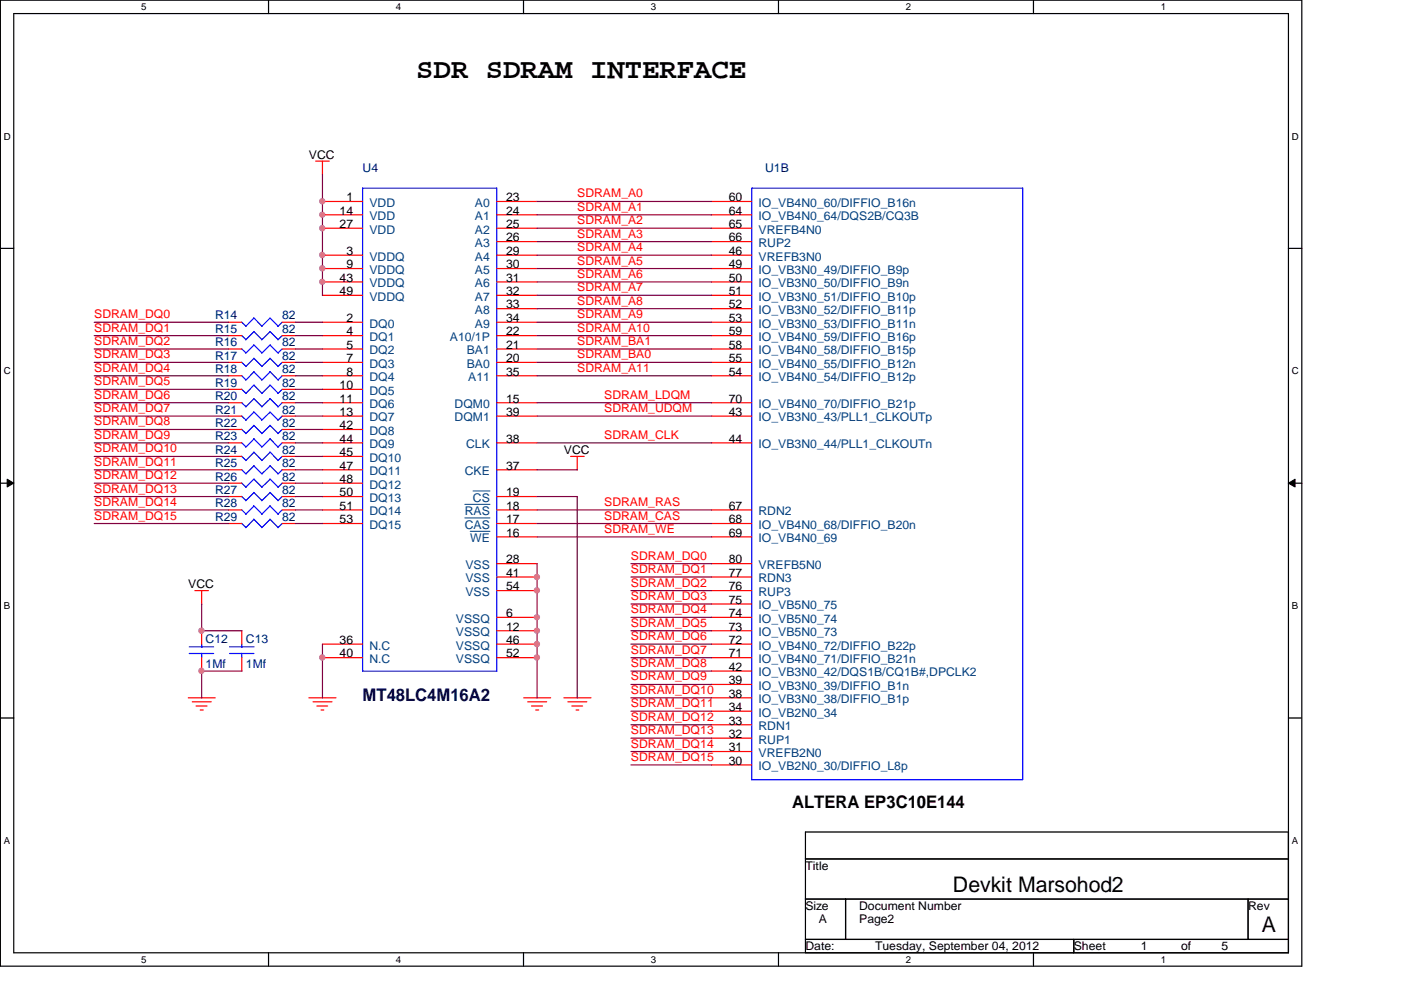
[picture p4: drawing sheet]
<svg xmlns="http://www.w3.org/2000/svg" width="297mm" height="210mm" viewBox="0 0 297 210" stroke-linecap="round" stroke-linejoin="round" font-family="sans-serif">
<path d="M.1 0h275.9v204.9h-275.9zM2.9 2.9h270.3v199.1h-270.3z" fill="none" stroke="#000" stroke-width=".25"/>
<g fill="#fff">
<path d="M29.9 .3h1.1v2.3h-1.1z"/>
<path d="M29.9 202.3h1.1v2.3h-1.1z"/>
</g>
<path d="M56.9 0v2.9M56.9 202v2.9" fill="none" stroke="#000" stroke-width=".25"/>
<g fill="#fff">
<path d="M83.9 .3h1.1v2.3h-1.1z"/>
<path d="M83.9 202.3h1.1v2.3h-1.1z"/>
</g>
<path d="M111 0v2.9M111 202v2.9" fill="none" stroke="#000" stroke-width=".25"/>
<g fill="#fff">
<path d="M138 .3h1.1v2.3h-1.1z"/>
<path d="M138 202.3h1.1v2.3h-1.1z"/>
</g>
<path d="M165.1 0v2.9M165.1 202v2.9" fill="none" stroke="#000" stroke-width=".25"/>
<g fill="#fff">
<path d="M192.1 .3h1.1v2.3h-1.1z"/>
<path d="M192.1 202.3h1.1v2.3h-1.1z"/>
</g>
<path d="M219.1 0v2.9M219.1 202v2.9" fill="none" stroke="#000" stroke-width=".25"/>
<g fill="#fff">
<path d="M246.1 .3h1.1v2.3h-1.1z"/>
<path d="M246.1 202.3h1.1v2.3h-1.1z"/>
<path d="M.8 27.8h1.4v2.2h-1.4z"/>
<path d="M273.9 27.8h1.4v2.2h-1.4z"/>
<path d="M.8 77.6h1.4v2.2h-1.4z"/>
<path d="M273.9 77.6h1.4v2.2h-1.4z"/>
</g>
<path d="M.1 52.7h2.8M273.2 52.7h2.8" fill="none" stroke="#000" stroke-width=".25"/>
<g fill="#fff">
<path d="M.8 127.3h1.3v2.3h-1.3z"/>
<path d="M273.9 127.3h1.3v2.3h-1.3z"/>
</g>
<path d="M.1 102.4h2.8M273.2 102.4h2.8" fill="none" stroke="#000" stroke-width=".25"/>
<path d="M1.5 101.6l1.4 .8-1.4 .9zM273.2 102.4l1.4-.8v1.7z" fill="#000"/>
<path d="M1.5 101.6l1.4 .8-1.4 .9zM273.2 102.4l1.4-.8v1.7z" fill="none" stroke="#000" stroke-width=".21"/>
<g fill="#fff">
<path d="M.8 177.1h1.3v2.3h-1.3z"/>
<path d="M273.9 177.1h1.3v2.3h-1.3z"/>
</g>
<path d="M.1 152.2h2.8M273.2 152.2h2.8M170.8 176.4h102.4v25.6h-102.4zM170.8 182.1h102.4M170.8 190.6h102.4M170.8 199.2h102.4M179.3 190.6v8.6M227.7 199.2v2.8M264.6 190.6v8.6" fill="none" stroke="#000" stroke-width=".25"/>
<g fill="none" stroke="#f00" stroke-width=".25">
<path d="M66.9 34.2h2.9M68.4 34.2v2.8M68.4 56.9h8.5M68.4 59.8h8.5M68.4 42.7h8.5M68.4 45.6h8.5M68.4 48.4h8.5M68.4 54.1h8.5M105.3 56.9h8.6M105.3 59.8h8.6M105.3 51.2h8.6M105.3 42.7h8.6"/>
<path d="M105.3 45.6h8.6M105.3 48.4h8.6M105.3 54.1h8.6M150.8 56.9h8.6M150.8 59.8h8.6M150.8 51.2h8.6M150.8 42.7h8.6M150.8 45.6h8.6M150.8 48.4h8.6M150.8 54.1h8.6M48.4 71.2h2.9M48.4 74h2.9"/>
<path d="M48.4 76.8h2.9M48.4 79.7h2.9M48.4 68.3h2.9M59.8 71.2h2.8M59.8 74h2.8M59.8 76.8h2.8M59.8 79.7h2.8M59.8 68.3h2.8M68.4 71.2h8.5M68.4 74h8.5M68.4 76.8h8.5M68.4 79.7h8.5"/>
<path d="M68.4 62.6h8.5M68.4 68.3h8.5M105.3 71.2h8.6M105.3 74h8.6M105.3 76.8h8.6M105.3 79.7h8.6M105.3 62.6h8.6M105.3 65.4h8.6M105.3 68.3h8.6M150.8 71.2h8.6M150.8 74h8.6M150.8 76.8h8.6"/>
<path d="M150.8 79.7h8.6M150.8 62.6h8.6M150.8 65.4h8.6M150.8 68.3h8.6M48.4 96.8h2.9M48.4 82.5h2.9M48.4 85.4h2.9M48.4 88.2h2.9M48.4 91.1h2.9M48.4 93.9h2.9M48.4 99.6h2.9M59.8 96.8h2.8"/>
<path d="M59.8 82.5h2.8M59.8 85.4h2.8M59.8 88.2h2.8M59.8 91.1h2.8M59.8 93.9h2.8M59.8 99.6h2.8M68.4 96.8h8.5M68.4 82.5h8.5M68.4 85.4h8.5M68.4 88.2h8.5M68.4 91.1h8.5M68.4 93.9h8.5"/>
<path d="M68.4 99.6h8.5M105.3 85.4h8.6M105.3 88.2h8.6M105.3 93.9h8.6M105.3 99.6h8.6M121 96.8h2.9M122.4 96.8v2.9M150.8 85.4h8.6M150.8 88.2h8.6M150.8 93.9h8.6M48.4 102.4h2.9M48.4 105.3h2.9"/>
<path d="M48.4 108.1h2.9M48.4 111h2.9M59.8 102.4h2.8M59.8 105.3h2.8M59.8 108.1h2.8M59.8 111h2.8M68.4 102.4h8.5M68.4 105.3h8.5M68.4 108.1h8.5M68.4 111h8.5M105.3 105.3h8.6M105.3 108.1h8.6"/>
<path d="M105.3 111h8.6M105.3 113.8h8.6M105.3 119.5h8.6M150.8 108.1h8.6M150.8 111h8.6M150.8 113.8h8.6M150.8 119.5h8.6M41.3 125.2h2.9M42.8 125.2v2.9M42.8 133.7v2.9M42.8 139.4v2.9M51.3 133.7v2.9"/>
<path d="M51.3 139.4v2.9M68.4 139.4h8.5M68.4 136.6h8.5M105.3 125.2h8.6M105.3 139.4h8.6M105.3 136.6h8.6M105.3 122.3h8.6M105.3 133.7h8.6M105.3 130.9h8.6M150.8 125.2h8.6M150.8 139.4h8.6M150.8 136.6h8.6"/>
<path d="M150.8 122.3h8.6M150.8 133.7h8.6M150.8 130.9h8.6M150.8 128.1h8.6M39.9 148h5.7M40.8 148.8h4M41.6 149.7h2.3M42.5 150.5h.6M65.5 148h5.7M66.4 148.8h4M67.2 149.7h2.3M68.1 150.5h.6"/>
<path d="M111 148h5.8M111.9 148.8h4M112.7 149.7h2.3M113.6 150.5h.6M119.5 148h5.8M120.4 148.8h4M121.2 149.7h2.3M122.1 150.5h.6M150.8 148h8.6M150.8 156.5h8.6M150.8 153.7h8.6M150.8 150.8h8.6"/>
<path d="M150.8 145.1h8.6M150.8 142.3h8.6M150.8 159.3h8.6M150.8 162.2h8.6"/>
</g>
<g fill="none" stroke="#00f" stroke-width=".25">
<path d="M76.9 39.9h28.4v102.4h-28.4zM159.4 39.9h57.4v125.4h-57.4zM51.2 71.1l1 .9M51.2 74l1 .8M51.2 76.8l1 .9M51.2 79.6l1 1M51.2 68.3l1 .9M53.8 70.3l1.7 1.7M53.8 73.1l1.7 1.7M53.8 75.9l1.7 1.8M53.8 78.8l1.7 1.8M53.8 67.4l1.7 1.8"/>
<path d="M53.8 70.3l-1.7 1.8M53.8 73.2l-1.7 1.7M53.8 76l-1.7 1.7M53.8 78.8l-1.7 1.8M53.8 67.4l-1.7 1.8M57.2 70.3l1.7 1.8 .9-.9M57.2 73.1l1.8 1.7M57.2 75.9l1.7 1.8 .9-.9M57.2 78.8l1.8 1.8M57.2 67.4l1.8 1.8M57.3 70.3l-1.8 1.8M57.3 73.2l-1.8 1.7"/>
<path d="M57.3 76l-1.8 1.7M57.3 78.8l-1.8 1.8M57.3 67.4l-1.8 1.8M59.8 74l-.9 .9M59.8 79.7l-.9 .9M59.8 68.3l-.9 .9M51.2 82.5l1 .9M51.2 85.3l1 .9M51.2 88.2l1 .9M51.2 91l1 .9M51.2 93.9l1 .9M51.2 96.7l1 .9"/>
<path d="M51.2 99.6l1 .9M53.8 81.6l1.7 1.8M53.8 84.5l1.7 1.7M53.8 87.3l1.7 1.8M53.8 90.2l1.7 1.7M53.8 93l1.7 1.8M53.8 95.8l1.7 1.8M53.8 98.7l1.7 1.8M53.8 81.7l-1.7 1.7M53.8 84.5l-1.7 1.8M53.8 87.4l-1.7 1.7M53.8 90.2l-1.7 1.7"/>
<path d="M53.8 93l-1.7 1.8M53.8 95.9l-1.7 1.8M53.8 98.8l-1.7 1.7M57.2 81.6l1.8 1.8M57.2 84.5l1.8 1.7M57.2 87.3l1.8 1.8M57.2 90.2l1.8 1.7M57.2 93l1.8 1.8M57.2 95.8l1.8 1.8M57.2 98.7l1.8 1.8M57.3 81.7l-1.8 1.7M57.3 84.5l-1.8 1.8"/>
<path d="M57.3 87.4l-1.8 1.7M57.3 90.2l-1.8 1.7M57.3 93l-1.8 1.8M57.3 95.9l-1.8 1.8M57.3 98.8l-1.8 1.7M59.8 82.5l-.9 .9M59.8 85.4l-.9 .9M59.8 88.2l-.9 .9M59.8 91.1l-.9 .8M59.8 93.9l-.9 .9M59.8 96.8l-.9 .9M59.8 99.6l-.9 .9"/>
<path d="M51.2 102.4l1 .9M51.2 105.2l1 .9M51.2 108.1l1 .9M51.2 111l1 .8M53.8 101.6l1.7 1.7M53.8 104.4l1.7 1.7M53.8 107.2l1.7 1.8M53.8 110.1l1.7 1.7M53.8 101.6l-1.7 1.7M53.8 104.4l-1.7 1.8M53.8 107.3l-1.7 1.8M53.8 110.1l-1.7 1.8"/>
<path d="M57.2 101.6l1.8 1.7M57.2 104.4l1.8 1.7M57.2 107.2l1.7 1.9 .9-1M57.2 110.1l1.8 1.7M57.3 101.6l-1.8 1.7M57.3 104.4l-1.8 1.8M57.3 107.3l-1.8 1.8M57.3 110.1l-1.8 1.8M59.8 102.4l-.9 .9M59.8 105.3l-.9 .9M59.8 111l-.9 .9M40.1 138.6h5.2"/>
<path d="M40.1 137.2h5.2M42.8 136.6v.6M42.8 138.5v.9M48.7 138.6h5.1M48.7 137.2h5.1M51.3 136.6v.6M51.3 138.5v.9"/>
</g>
<path d="M98.5 109.8h5.4M98.5 106.9h5.4M99.7 112.6h4.2M100.3 104.1h3.6" fill="none" stroke="#004080" stroke-width=".21"/>
<g fill="none" stroke="#800040" stroke-width=".25">
<path d="M68.4 37v25.7M113.9 51.2h37M113.9 48.4h37M113.9 54.1h37M113.9 45.6h37M113.9 59.8h37M113.9 56.9h37M113.9 42.7h37M20 68.3h28.5M20 76.8h28.5M20 71.2h28.5M20 74h28.5"/>
<path d="M20 79.7h28.5M62.6 68.3h5.8M62.6 76.8h5.8M62.6 71.2h5.8M62.6 74h5.8M62.6 79.7h5.8M113.9 68.3h37M113.9 76.8h37M113.9 71.2h37M113.9 65.4h37M113.9 74h37M113.9 79.7h37"/>
<path d="M113.9 62.6h37M20 96.8h28.5M20 85.4h28.5M20 93.9h28.5M20 91.1h28.5M20 88.2h28.5M20 99.6h28.5M20 82.5h28.5M62.6 96.8h5.8M62.6 85.4h5.8M62.6 93.9h5.8M62.6 91.1h5.8"/>
<path d="M62.6 88.2h5.8M62.6 99.6h5.8M62.6 82.5h5.8M113.9 85.4h37M113.9 93.9h37M113.9 88.2h37M113.9 99.6h8.5M20 111h28.5M20 105.3h28.5M20 102.4h28.5M20 108.1h28.5M62.6 111h5.8"/>
<path d="M62.6 105.3h5.8M62.6 102.4h5.8M62.6 108.1h5.8M113.9 111h37M113.9 119.5v28.5M113.9 105.3h8.5M113.9 113.8h37M113.9 108.1h37M122.4 105.3v42.7M133.8 119.5h17.1M42.8 128.1v5.7M42.8 133.7h8.5"/>
<path d="M68.4 136.6v11.4M133.8 125.2h17.1M133.8 136.6h17.1M133.8 133.7h17.1M133.8 130.9h17.1M133.8 122.3h17.1M133.8 128.1h17.1M133.8 139.4h17.1M51.3 142.3h-8.5v5.7M133.8 150.8h17.1M133.8 159.3h17.1M133.8 153.7h17.1"/>
<path d="M133.8 142.3h17.1M133.8 145.1h17.1M133.8 148h17.1M133.8 156.5h17.1M133.8 162.2h17.1"/>
</g>
<circle cx="68.3" cy="56.9" r=".56" fill="#f0f"/>
<circle cx="68.3" cy="56.9" r=".56" fill="none" stroke="#f0f" stroke-width=".25"/>
<circle cx="113.8" cy="133.7" r=".56" fill="#f0f"/>
<circle cx="113.8" cy="133.7" r=".56" fill="none" stroke="#f0f" stroke-width=".25"/>
<circle cx="68.3" cy="42.7" r=".56" fill="#f0f"/>
<circle cx="68.3" cy="42.7" r=".56" fill="none" stroke="#f0f" stroke-width=".25"/>
<circle cx="113.8" cy="130.9" r=".55" fill="#f0f"/>
<circle cx="113.8" cy="130.9" r=".55" fill="none" stroke="#f0f" stroke-width=".25"/>
<circle cx="68.3" cy="48.4" r=".56" fill="#f0f"/>
<circle cx="68.3" cy="48.4" r=".56" fill="none" stroke="#f0f" stroke-width=".25"/>
<circle cx="68.3" cy="54.1" r=".56" fill="#f0f"/>
<circle cx="68.3" cy="54.1" r=".56" fill="none" stroke="#f0f" stroke-width=".25"/>
<circle cx="42.7" cy="142.2" r=".56" fill="#f0f"/>
<circle cx="42.7" cy="142.2" r=".56" fill="none" stroke="#f0f" stroke-width=".25"/>
<circle cx="113.8" cy="139.4" r=".56" fill="#f0f"/>
<circle cx="113.8" cy="139.4" r=".56" fill="none" stroke="#f0f" stroke-width=".25"/>
<circle cx="42.7" cy="133.7" r=".56" fill="#f0f"/>
<circle cx="42.7" cy="133.7" r=".56" fill="none" stroke="#f0f" stroke-width=".25"/>
<circle cx="68.3" cy="59.7" r=".55" fill="#f0f"/>
<circle cx="68.3" cy="59.7" r=".55" fill="none" stroke="#f0f" stroke-width=".25"/>
<circle cx="113.8" cy="136.6" r=".56" fill="#f0f"/>
<circle cx="113.8" cy="136.6" r=".56" fill="none" stroke="#f0f" stroke-width=".25"/>
<circle cx="113.8" cy="125.2" r=".56" fill="#f0f"/>
<circle cx="113.8" cy="125.2" r=".56" fill="none" stroke="#f0f" stroke-width=".25"/>
<circle cx="113.8" cy="122.3" r=".56" fill="#f0f"/>
<circle cx="113.8" cy="122.3" r=".56" fill="none" stroke="#f0f" stroke-width=".25"/>
<circle cx="68.3" cy="139.4" r=".56" fill="#f0f"/>
<circle cx="68.3" cy="139.4" r=".56" fill="none" stroke="#f0f" stroke-width=".25"/>
<circle cx="68.3" cy="45.5" r=".55" fill="#f0f"/>
<circle cx="68.3" cy="45.5" r=".55" fill="none" stroke="#f0f" stroke-width=".25"/>
<text font-size="6" x="88.3" y="16.5">SDR SDRAM INTERFACE</text>
<g font-size="4.6">
<text x="202.1" y="189.1">Devkit Marsohod2</text>
<text x="267.5" y="197.6">A</text>
</g>
<text font-size="3.7" fill="#000040" x="76.9" y="148.5">MT48LC4M16A2</text>
<text font-size="3.7" x="167.9" y="171.3">ALTERA EP3C10E144</text>
<g font-size="2.5">
<text x="65.5" y="33.6">VCC</text>
<text x="72" y="45.5">14</text>
<text x="73.4" y="42.7">1</text>
<text x="107.3" y="42.7">23</text>
<text x="107.3" y="45.5">24</text>
<text x="154.5" y="42.7">60</text>
<text x="154.5" y="45.5">64</text>
<text x="72" y="48.3">27</text>
<text x="107.3" y="48.3">25</text>
<text x="107.3" y="51.2">26</text>
<text x="154.5" y="51.2">66</text>
<text x="154.5" y="48.3">65</text>
<text x="72" y="59.7">43</text>
<text x="73.4" y="54.1">3</text>
<text x="73.4" y="56.9">9</text>
<text x="107.3" y="59.7">31</text>
<text x="107.3" y="56.9">30</text>
<text x="107.3" y="54.1">29</text>
<text x="154.5" y="56.9">49</text>
<text x="154.5" y="59.7">50</text>
<text x="154.5" y="54.1">46</text>
<text x="72" y="62.6">49</text>
<text x="107.3" y="65.4">33</text>
<text x="107.3" y="62.6">32</text>
<text x="154.5" y="62.6">51</text>
<text x="154.5" y="65.4">52</text>
<text x="73.4" y="68.3">2</text>
<text x="73.4" y="71.1">4</text>
<text x="107.3" y="71.1">22</text>
<text x="107.3" y="68.3">34</text>
<text x="154.5" y="68.3">53</text>
<text x="154.5" y="71.1">59</text>
<text x="73.4" y="74">5</text>
<text x="73.4" y="76.8">7</text>
<text x="107.3" y="76.8">20</text>
<text x="107.3" y="74">21</text>
<text x="154.5" y="76.8">55</text>
<text x="154.5" y="74">58</text>
<text x="72" y="82.5">10</text>
<text x="73.4" y="79.6">8</text>
<text x="107.3" y="79.6">35</text>
<text x="154.5" y="79.6">54</text>
<text x="72" y="85.3">11</text>
<text x="72" y="88.2">13</text>
<text x="107.3" y="85.3">15</text>
<text x="107.3" y="88.2">39</text>
<text x="154.5" y="88.2">43</text>
<text x="154.5" y="85.3">70</text>
<text x="72" y="93.9">44</text>
<text x="72" y="91">42</text>
<text x="107.3" y="93.9">38</text>
<text x="154.5" y="93.9">44</text>
<text x="72" y="99.6">47</text>
<text x="72" y="96.7">45</text>
<text x="107.3" y="99.6">37</text>
<text x="119.5" y="96.2">VCC</text>
<text x="72" y="105.2">50</text>
<text x="72" y="102.4">48</text>
<text x="107.3" y="105.2">19</text>
<text x="72" y="111">53</text>
<text x="72" y="108.1">51</text>
<text x="107.3" y="113.8">16</text>
<text x="107.3" y="111">17</text>
<text x="107.3" y="108.1">18</text>
<text x="154.5" y="108.1">67</text>
<text x="154.5" y="111">68</text>
<text x="154.5" y="113.8">69</text>
<text x="107.3" y="119.5">28</text>
<text x="154.5" y="119.5">80</text>
<text x="39.9" y="124.6">VCC</text>
<text x="107.3" y="125.2">54</text>
<text x="107.3" y="122.3">41</text>
<text x="154.5" y="125.2">76</text>
<text x="154.5" y="122.3">77</text>
<text x="107.3" y="130.9">6</text>
<text x="154.5" y="130.9">74</text>
<text x="154.5" y="128">75</text>
<text x="72" y="136.5">36</text>
<text x="107.3" y="133.7">12</text>
<text x="107.3" y="136.5">46</text>
<text x="154.5" y="136.5">72</text>
<text x="154.5" y="133.7">73</text>
<text x="72" y="139.4">40</text>
<text x="107.3" y="139.4">52</text>
<text x="154.5" y="142.2">42</text>
<text x="154.5" y="139.4">71</text>
<text x="154.5" y="147.9">38</text>
<text x="154.5" y="145.1">39</text>
<text x="154.5" y="153.6">33</text>
<text x="154.5" y="150.7">34</text>
<text x="154.5" y="156.5">32</text>
<text x="154.5" y="159.3">31</text>
<text x="154.5" y="162.1">30</text>
<text x="170.8" y="184.4">Title</text>
<text x="170.8" y="192.9">Size</text>
<text x="173.6" y="195.7">A</text>
<text x="182.2" y="195.7">Page2</text>
<text x="182.2" y="192.9">Document Number</text>
<text x="264.6" y="192.9">Rev</text>
<text x="170.8" y="201.5">Date:</text>
<text x="185.5" y="201.5">Tuesday, September 04, 2012</text>
<text x="227.7" y="201.5">Sheet</text>
<text x="241.9" y="201.5">1</text>
<text x="250.4" y="201.5">of</text>
<text x="258.9" y="201.5">5</text>
</g>
<g font-size="2.5" fill="#000080">
<text x="76.9" y="36.4">U4</text>
<text x="162.2" y="36.4">U1B</text>
<text x="45.6" y="70.6">R15</text>
<text x="45.6" y="67.7">R14</text>
<text x="59.8" y="70.6">82</text>
<text x="59.8" y="67.7">82</text>
<text x="45.6" y="73.4">R16</text>
<text x="45.6" y="76.3">R17</text>
<text x="59.8" y="73.4">82</text>
<text x="59.8" y="76.3">82</text>
<text x="45.6" y="79.1">R18</text>
<text x="45.6" y="82">R19</text>
<text x="59.8" y="79.1">82</text>
<text x="59.8" y="82">82</text>
<text x="45.6" y="84.8">R20</text>
<text x="45.6" y="87.7">R21</text>
<text x="59.8" y="84.8">82</text>
<text x="59.8" y="87.7">82</text>
<text x="45.6" y="90.5">R22</text>
<text x="45.6" y="93.3">R23</text>
<text x="59.8" y="90.5">82</text>
<text x="59.8" y="93.3">82</text>
<text x="45.6" y="96.2">R24</text>
<text x="45.6" y="99.1">R25</text>
<text x="45.6" y="101.9">R26</text>
<text x="59.8" y="96.2">82</text>
<text x="59.8" y="99.1">82</text>
<text x="59.8" y="101.9">82</text>
<text x="45.6" y="104.7">R27</text>
<text x="45.6" y="107.6">R28</text>
<text x="59.8" y="104.7">82</text>
<text x="59.8" y="107.6">82</text>
<text x="45.6" y="110.4">R29</text>
<text x="59.8" y="110.4">82</text>
<text x="43.6" y="136.3">C12</text>
<text x="52.2" y="136.3">C13</text>
<text x="43.6" y="141.7">1Mf</text>
<text x="52.2" y="141.7">1Mf</text>
</g>
<g font-size="2.5" fill="#f00">
<text x="122.4" y="41.9">SDRAM_A0</text>
<text x="122.4" y="47.5">SDRAM_A2</text>
<text x="122.4" y="44.7">SDRAM_A1</text>
<text x="122.4" y="50.4">SDRAM_A3</text>
<text x="122.4" y="53.3">SDRAM_A4</text>
<text x="122.4" y="58.9">SDRAM_A6</text>
<text x="122.4" y="56.1">SDRAM_A5</text>
<text x="122.4" y="64.6">SDRAM_A8</text>
<text x="122.4" y="61.8">SDRAM_A7</text>
<text x="20" y="67.5">SDRAM_DQ0</text>
<text x="20" y="70.3">SDRAM_DQ1</text>
<text x="122.4" y="70.3">SDRAM_A10</text>
<text x="122.4" y="67.5">SDRAM_A9</text>
<text x="20" y="73.2">SDRAM_DQ2</text>
<text x="20" y="76">SDRAM_DQ3</text>
<text x="122.4" y="76">SDRAM_BA0</text>
<text x="122.4" y="73.2">SDRAM_BA1</text>
<text x="20" y="78.8">SDRAM_DQ4</text>
<text x="20" y="81.7">SDRAM_DQ5</text>
<text x="122.4" y="78.8">SDRAM_A11</text>
<text x="20" y="84.5">SDRAM_DQ6</text>
<text x="20" y="87.4">SDRAM_DQ7</text>
<text x="128.1" y="84.5">SDRAM_LDQM</text>
<text x="128.1" y="87.4">SDRAM_UDQM</text>
<text x="20" y="95.9">SDRAM_DQ10</text>
<text x="20" y="90.2">SDRAM_DQ8</text>
<text x="20" y="93">SDRAM_DQ9</text>
<text x="128.1" y="93">SDRAM_CLK</text>
<text x="20" y="101.6">SDRAM_DQ12</text>
<text x="20" y="98.8">SDRAM_DQ11</text>
<text x="20" y="104.4">SDRAM_DQ13</text>
<text x="20" y="107.3">SDRAM_DQ14</text>
<text x="128.1" y="107.3">SDRAM_RAS</text>
<text x="20" y="110.2">SDRAM_DQ15</text>
<text x="128.1" y="110.2">SDRAM_CAS</text>
<text x="128.1" y="113">SDRAM_WE</text>
<text x="133.8" y="118.7">SDRAM_DQ0</text>
<text x="133.8" y="124.4">SDRAM_DQ2</text>
<text x="133.8" y="121.5">SDRAM_DQ1</text>
<text x="133.8" y="130">SDRAM_DQ4</text>
<text x="133.8" y="127.2">SDRAM_DQ3</text>
<text x="133.8" y="135.7">SDRAM_DQ6</text>
<text x="133.8" y="132.9">SDRAM_DQ5</text>
<text x="133.8" y="138.6">SDRAM_DQ7</text>
<text x="133.8" y="141.4">SDRAM_DQ8</text>
<text x="133.8" y="149.9">SDRAM_DQ11</text>
<text x="133.8" y="144.3">SDRAM_DQ9</text>
<text x="133.8" y="147.1">SDRAM_DQ10</text>
<text x="133.8" y="152.8">SDRAM_DQ12</text>
<text x="133.8" y="155.7">SDRAM_DQ13</text>
<text x="133.8" y="158.5">SDRAM_DQ14</text>
<text x="133.8" y="161.3">SDRAM_DQ15</text>
</g>
<g font-size="2.5" fill="#004080">
<text x="78.3" y="43.9">VDD</text>
<text x="78.3" y="46.7">VDD</text>
<text x="100.7" y="43.9">A0</text>
<text x="100.7" y="46.7">A1</text>
<text x="160.8" y="43.9">IO_VB4N0_60/DIFFIO_B16n</text>
<text x="160.8" y="46.7">IO_VB4N0_64/DQS2B/CQ3B</text>
<text x="78.3" y="49.5">VDD</text>
<text x="100.7" y="49.5">A2</text>
<text x="100.7" y="52.4">A3</text>
<text x="160.8" y="52.4">RUP2</text>
<text x="160.8" y="49.5">VREFB4N0</text>
<text x="78.3" y="55.2">VDDQ</text>
<text x="78.3" y="58.1">VDDQ</text>
<text x="100.7" y="58.1">A5</text>
<text x="100.7" y="55.2">A4</text>
<text x="160.8" y="58.1">IO_VB3N0_49/DIFFIO_B9p</text>
<text x="160.8" y="55.2">VREFB3N0</text>
<text x="78.3" y="60.9">VDDQ</text>
<text x="78.3" y="63.8">VDDQ</text>
<text x="100.7" y="63.8">A7</text>
<text x="100.7" y="60.9">A6</text>
<text x="160.8" y="60.9">IO_VB3N0_50/DIFFIO_B9n</text>
<text x="160.8" y="63.8">IO_VB3N0_51/DIFFIO_B10p</text>
<text x="78.3" y="69.5">DQ0</text>
<text x="100.7" y="69.5">A9</text>
<text x="100.7" y="66.6">A8</text>
<text x="160.8" y="66.6">IO_VB3N0_52/DIFFIO_B11p</text>
<text x="160.8" y="69.5">IO_VB3N0_53/DIFFIO_B11n</text>
<text x="78.3" y="72.3">DQ1</text>
<text x="78.3" y="75.1">DQ2</text>
<text x="78.3" y="78">DQ3</text>
<text x="95.4" y="72.3">A10/1P</text>
<text x="99" y="78">BA0</text>
<text x="99" y="75.1">BA1</text>
<text x="160.8" y="78">IO_VB4N0_55/DIFFIO_B12n</text>
<text x="160.8" y="75.1">IO_VB4N0_58/DIFFIO_B15p</text>
<text x="160.8" y="72.3">IO_VB4N0_59/DIFFIO_B16p</text>
<text x="78.3" y="80.8">DQ4</text>
<text x="78.3" y="83.7">DQ5</text>
<text x="99.3" y="80.8">A11</text>
<text x="160.8" y="80.8">IO_VB4N0_54/DIFFIO_B12p</text>
<text x="78.3" y="86.5">DQ6</text>
<text x="78.3" y="89.4">DQ7</text>
<text x="96.4" y="89.4">DQM1</text>
<text x="96.4" y="86.5">DQM0</text>
<text x="160.8" y="89.4">IO_VB3N0_43/PLL1_CLKOUTp</text>
<text x="160.8" y="86.5">IO_VB4N0_70/DIFFIO_B21p</text>
<text x="78.3" y="95">DQ9</text>
<text x="78.3" y="92.2">DQ8</text>
<text x="98.8" y="95">CLK</text>
<text x="160.8" y="95">IO_VB3N0_44/PLL1_CLKOUTn</text>
<text x="78.3" y="100.8">DQ11</text>
<text x="78.3" y="97.9">DQ10</text>
<text x="98.5" y="100.8">CKE</text>
<text x="78.3" y="106.4">DQ13</text>
<text x="78.3" y="103.6">DQ12</text>
<text x="100.3" y="106.4">CS</text>
<text x="78.3" y="112.1">DQ15</text>
<text x="78.3" y="109.3">DQ14</text>
<text x="98.5" y="112.1">CAS</text>
<text x="98.5" y="109.3">RAS</text>
<text x="160.8" y="109.3">RDN2</text>
<text x="160.8" y="112.1">IO_VB4N0_68/DIFFIO_B20n</text>
<text x="99.7" y="115">WE</text>
<text x="160.8" y="115">IO_VB4N0_69</text>
<text x="98.7" y="123.5">VSS</text>
<text x="98.7" y="120.6">VSS</text>
<text x="160.8" y="123.5">RDN3</text>
<text x="160.8" y="120.6">VREFB5N0</text>
<text x="98.7" y="126.4">VSS</text>
<text x="160.8" y="126.4">RUP3</text>
<text x="160.8" y="129.2">IO_VB5N0_75</text>
<text x="78.3" y="137.7">N.C</text>
<text x="96.6" y="132">VSSQ</text>
<text x="96.6" y="134.9">VSSQ</text>
<text x="96.6" y="137.7">VSSQ</text>
<text x="160.8" y="137.7">IO_VB4N0_72/DIFFIO_B22p</text>
<text x="160.8" y="134.9">IO_VB5N0_73</text>
<text x="160.8" y="132">IO_VB5N0_74</text>
<text x="78.3" y="140.6">N.C</text>
<text x="96.6" y="140.6">VSSQ</text>
<text x="160.8" y="143.4">IO_VB3N0_42/DQS1B/CQ1B#,DPCLK2</text>
<text x="160.8" y="140.6">IO_VB4N0_71/DIFFIO_B21n</text>
<text x="160.8" y="149.1">IO_VB3N0_38/DIFFIO_B1p</text>
<text x="160.8" y="146.3">IO_VB3N0_39/DIFFIO_B1n</text>
<text x="160.8" y="154.8">RDN1</text>
<text x="160.8" y="151.9">IO_VB2N0_34</text>
<text x="160.8" y="157.6">RUP1</text>
<text x="160.8" y="160.5">VREFB2N0</text>
<text x="160.8" y="163.3">IO_VB2N0_30/DIFFIO_L8p</text>
</g>
<g font-size="2">
<text x="29.9" y="2.2">5</text>
<text x="83.9" y="2.2">4</text>
<text x="138" y="2.2">3</text>
<text x="192.1" y="2.2">2</text>
<text x="246.1" y="2.2">1</text>
<text x=".8" y="29.6">D</text>
<text x="273.9" y="29.6">D</text>
<text x=".8" y="79.4">C</text>
<text x="273.9" y="79.4">C</text>
<text x=".8" y="129.2">B</text>
<text x="273.9" y="129.2">B</text>
<text x=".8" y="178.9">A</text>
<text x="273.9" y="178.9">A</text>
<text x="29.9" y="204.1">5</text>
<text x="83.9" y="204.1">4</text>
<text x="138" y="204.1">3</text>
<text x="192.1" y="204.1">2</text>
<text x="246.1" y="204.1">1</text>
</g>
</svg>
